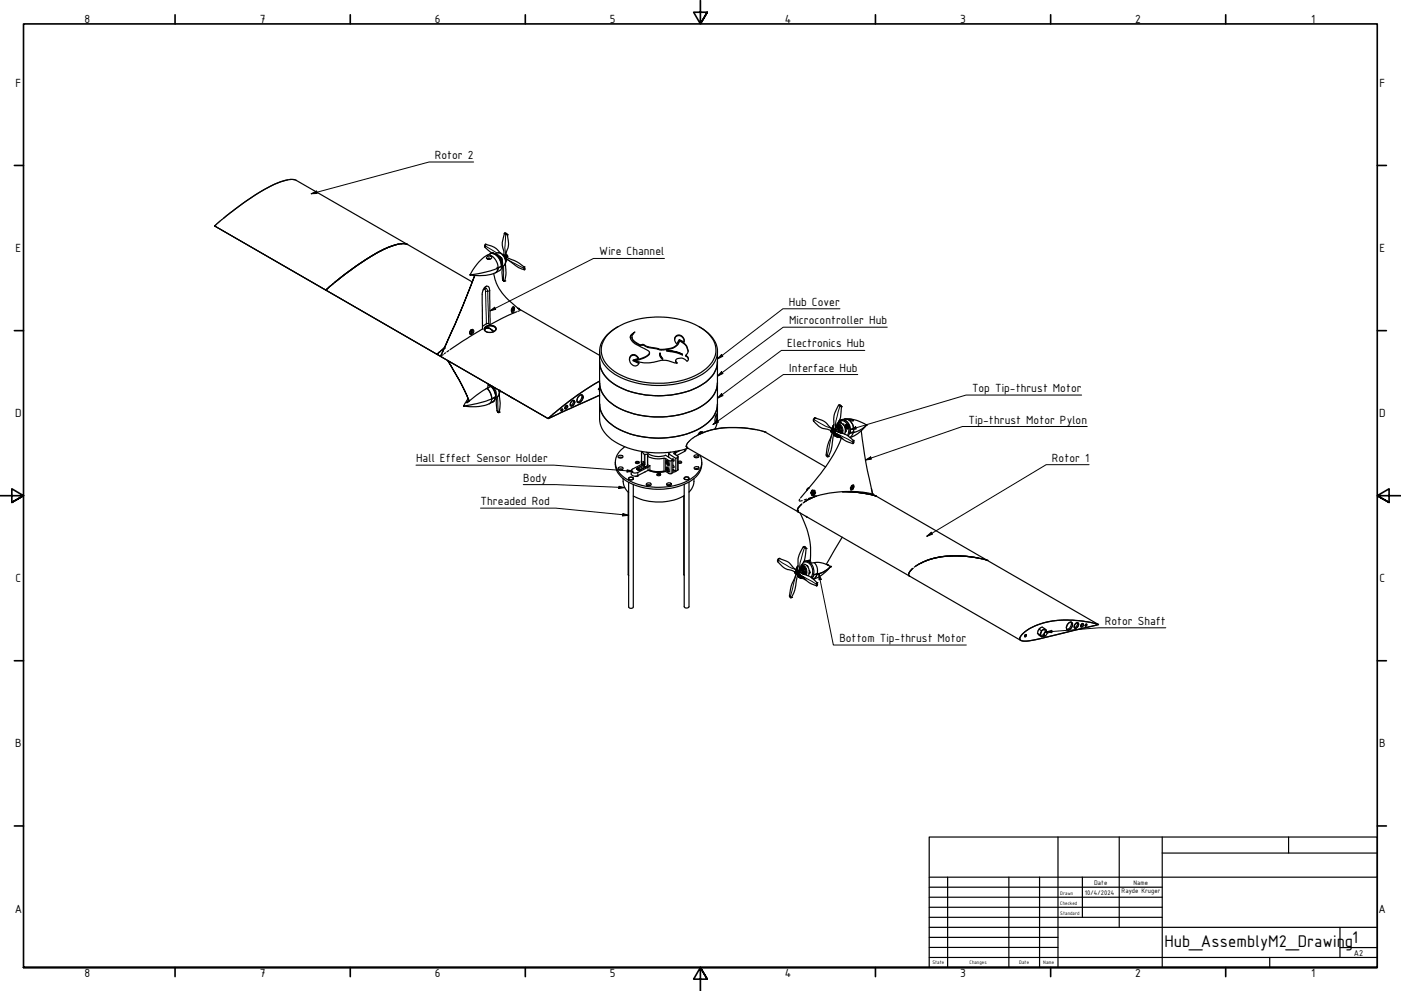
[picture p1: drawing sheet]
<svg xmlns="http://www.w3.org/2000/svg" width="594mm" height="420mm" viewBox="0 0 594 420" stroke-linecap="round" stroke-linejoin="round" font-family="sans-serif">
<!-- layer: Visible (ISO) -->
<g fill="none" stroke="#000" stroke-width=".51">
<path d="M122.1 76.2l-2.3 .6a73.9 73.9 0 0 0-22 13.3l-3.1 2.5M123.5 76.1h-.7M124.1 76.1l1.4 .3 74.8 43.1M125.1 76.2a20.3 20.3 0 0 0-11.8 3.5 131.2 131.2 0 0 0-22.3 16.1l47.2 27.2M169.2 103.5l-2.3 .6a85.5 85.5 0 0 0-24.3 15.1l-.7 .6M170.6 103.3l-.6 .1M171.2 103.3l1.6 .4M172.2 103.4a23 23 0 0 0-12.8 4.1 127.9 127.9 0 0 0-21.2 15.5M199.5 116.6h.1M201.3 116.8l-6.7 17-7.8 17.3 6.2-13.9zM205.9 103.6l-.2 1.3M205.9 103.6a8.1 8.1 0 0 1 5.9 3.3l.4 .3"/>
<path d="M205.9 103.6a.77 .77 0 0 0-.2 1.3l2.6 2.3M206.4 109.1a1.1 1.1 0 0 1 1.1-.7 1.1 1.1 0 0 1 1 1 1.19 1.19 0 0 1-1.2 .6 1.19 1.19 0 0 1-1-.8zM206.4 108.3a3.7 3.7 0 0 1 3-.9 5.2 5.2 0 0 1 2.8 7.1l-2 1.1M206.4 108.3a4 4 0 0 1 4.5 3.3l.3 2M206.4 108.3a18.8 18.8 0 0 0-7.1 8.3h.2M206.8 109.7l.3-.2zM207.1 109.5a.4 .4 0 0 1 .5-.1 .4 .4 0 0 1 .2 .5M207.1 110h.2M207.3 109.5l-.2 .5M207.8 107.6a4.1 4.1 0 0 1 4.7 4l.1 1.3M208.3 107.2l-.1 .2M208.5 107.3l.2-.3 .2 .3"/>
<path d="M208.9 107.1l-.1 .2M209 107.3l.3 .1M209.4 115.9a19.3 19.3 0 0 0 7.6 12.5l3.5 3.1-.1 .2M210 107.6l.6-.3a2.62 2.62 0 0 1 3 .9M210.1 115.6a19.2 19.2 0 0 1-10.6 1M210.3 107.8l1.2 .4 .7 .8-.5 .1M210.4 107.9l1 .8 .9 1.5 .6 2.4M210.8 113.3l.4 .3M211.2 113.6l-.2 1.1-.9 .9M211.2 113.6l-.4 1.5-.7 .5M211.2 113.6l-.6 .3M211.2 113.6l-5.3 1.8-6.4 1.2"/>
<path d="M211.5 108.8l.3 .3M211.8 109.2l.5 .3 .4-.2M212 109.6l.3 .6M212.3 109.5l.2 1M212.3 109.3v-.3l-.3 .1 .7 .2M212.3 109.1v.2M212.5 110.7h.1M212.6 112.9l-1.4 .7M212.6 110.7l.1 .5M212.6 112.9h.1M212.7 109.3a.79 .79 0 0 1-.1 1.4M212.7 110.8l-.1 .1"/>
<path d="M212.9 110.3l.2 1.6-.2 .9M213 110.2l-.4 .1M213.1 118.4l.1 .2a.55 .55 0 0 0 .2 .6 .55 .55 0 0 0 .7-.1 .64 .64 0 0 1-.7 0 .64 .64 0 0 1-.3-.7zM213.3 108.1h.2M213.4 108.1h.1M213.5 108.1l.1 .1M213.6 108.2h.1M213.6 108.2v.1M213.6 108.3l.5 .7M213.6 108.1l1 .3M213.6 108.1v-1.8a6.7 6.7 0 0 1-.2-5.2l.5-2.1a.63 .63 0 0 1 .7-.1 .63 .63 0 0 1 .3 .6l-1-.5a.82 .82 0 0 1 1.2 .5 10.1 10.1 0 0 1-.5 7.8v1.1M213.6 108.3l.9 .3 .1-.3"/>
<path d="M213.6 108.1l.4 .2M213.6 108.3v.1M213.6 108.1v.1M213.7 108.4l.4 .4 .1 .9M214.1 109.1l.4 1.6-.1-.4M214.1 109.1h.1M214.3 111.7l.1 1a14.6 14.6 0 0 1-.4 6.4l-.8-.7a11.8 11.8 0 0 1 0-5.5M214.4 110.5l-.2 1.4-1.3 1.2M214.6 109.7l.1 .1M214.6 109.7l-.3 .1M214.6 109l-.2-.1 .2 .8M214.6 109v.5"/>
<path d="M214.7 109v.8M214.7 109.8l3 2.1a10.4 10.4 0 0 0 4.6 2.4M214.7 109l5.6 2.7 2 1.6 .3 .5-.3 .5M214.9 108.2h.1M215 109.1a.53 .53 0 0 0 .2-.6 .53 .53 0 0 0-.6-.3l.4 1M215 108.2l.3 .6M222.2 113.1l.1 1.2M138.2 123l47.1 27.2M199.8 139.9l.2 1.4zM199.8 139.9h.5M199.9 139.9l.6 .4-.5 1M205.7 138.8a3.2 3.2 0 0 1 4.7 .4 2.86 2.86 0 0 1-5 .5z"/>
<path d="M205.8 138.6a3 3 0 0 1 4.6 .8 2.99 2.99 0 0 1-5 .4zM207.8 137.6l-.2-14.5a1.27 1.27 0 0 0-.3-1.4 1.27 1.27 0 0 0-1.4-.2 4.1 4.1 0 0 0-1.4 3.3l.1 14.7-13.8 8.8M207.8 137.6l-1-.5-2.2 1.2M210.3 139.6a2.91 2.91 0 0 0-4.9 0M216.9 131.5l.2 .3M217.2 131.7h.1M217.4 130.3a1.54 1.54 0 0 0 0 2.3l.6-.7 .1-.7M217.6 130.2l-.4 1.7a.96 .96 0 0 1 .5-1.6M217.6 130.2h.3a.94 .94 0 0 1 .3 1 .94 .94 0 0 1-.8 .7M217.6 130.2l-.2 .1M217.7 130.2l-.3 1.7zM219.1 132.2l-5.5 2.4-5.8 3"/>
<path d="M219.6 130.7l.4 .2M219.7 130.8l.3 .1M220 130.9l34.3 19.8M220.1 131.9l-.5 .1M262.1 138.5a13 13 0 0 0-7.8 10.7 13.7 13.7 0 0 0 9 10.9 38.4 38.4 0 0 0 35.7-2.2 10.1 10.1 0 0 0 4.3-12.9 16.2 16.2 0 0 0-6.8-6.5M185.3 150.2l47.1 27.3M185.3 150.2h.1M186.8 151v.1M186.8 151.1h.1M187.3 150.9l-.2 .1M188 150.3l-.5 .3M188.3 147.6l-2.9 2.6"/>
<path d="M188.9 149.6l-.5 .4M189.8 152.8l4.9 8.3 4.2 8.9-4.2-8.9-4.8-8.2M190.3 148.6l-.8 .6M199.1 141l.3 .5M199.5 140.2l.1-.1a.8 .8 0 0 1 1.2-.2 .8 .8 0 0 1-.1 1.2 .89 .89 0 0 1-1.4 .6 .89 .89 0 0 1 .2-1.5zM199.6 140.1v1.4l-.4-.4 .5-1M199.9 141.2l-.1 .1M209.4 140.6l-.9-.9a1.76 1.76 0 0 0-3.1 .2 1.64 1.64 0 0 1 2.9-.1l1 .8M254.3 149v28.6a13.3 13.3 0 0 0 8.8 11 40.3 40.3 0 0 0 28.7 1.4M254.3 153.3a13.3 13.3 0 0 0 8.6 11 39.1 39.1 0 0 0 34-.7 12.5 12.5 0 0 0 7.3-10.3M257.7 141.9a31.6 31.6 0 0 1 23.9-7.4 27.6 27.6 0 0 1 19.6 8 9.2 9.2 0 0 1-1.8 13.8 35.5 35.5 0 0 1-30.2 4.9 19.1 19.1 0 0 1-13.5-9.2 9 9 0 0 1 2-10.1zM267.4 150.9a2 2 0 0 1 3.4 1l-2.3 .8 2.5 1.1a1.85 1.85 0 0 1-1.7 1.4 1.85 1.85 0 0 1-1.8-1.2 2.51 2.51 0 0 1-.1-3.1z"/>
<path d="M267.6 142l1.6-1.2a2.52 2.52 0 0 0-1.2 2.5 2.52 2.52 0 0 0 2 2.1 2.76 2.76 0 0 0 2.9 .7l1.7 .9 2.1 .4a11.3 11.3 0 0 0 10.3-1.1l.7-.9 .4-1.2a5.3 5.3 0 0 1 3.7 5l-1.1 1.5a1.34 1.34 0 0 1 1.2 1 1.34 1.34 0 0 1-.6 1.4 3 3 0 0 0-4.8-.3l.7 1.2-1.2-.2a10.7 10.7 0 0 0-8.8-.2 13.6 13.6 0 0 1-8.2-.8 11.1 11.1 0 0 0 6.4-3 2.09 2.09 0 0 0-1.9-1.9l-4.8-2.6a2.44 2.44 0 0 1-1.1-3.3zM268 142.9a4.2 4.2 0 0 0 4.2 3.4h.3M268.5 152.7v.3l2.4 1.1M268.5 141.5l-1 .8-.2 .8M270.7 151.9a1.91 1.91 0 0 0-2.1-1.3 1.91 1.91 0 0 0-1.6 1.8M271.4 146.2v.3M272.5 146.3l2.1 1M272.5 146v.3M274.6 147.3l4.5 .8M274.6 147v.3M275.4 149.5a2.6 2.6 0 0 1-2.4 2.3l-3.5 1.2M279.1 148.1l2 .3a7.2 7.2 0 0 0 6.9-3.4l.1-.6a5.4 5.4 0 0 1 3.7 4.6"/>
<path d="M279.1 147.8v.3M279.7 150.1l.3 1.3 1 1v-.3M279.8 149.8l1.2 2.3-1-1zM282.8 148.6l3.6 .5 3 1.1a18.2 18.2 0 0 0-6.6-1.6zM282.8 148.6l.2 .3a17 17 0 0 1 6.4 1.6v-.3M286.1 144a2.06 2.06 0 0 1 2.3-1.7 2.06 2.06 0 0 1 1.7 2.3M286.5 142.6a2.25 2.25 0 0 1 2.7-.1 2.25 2.25 0 0 1 .9 2.5l-2.1-1-1 1.8a2.36 2.36 0 0 1-.5-3.2zM286.5 152.9l.5 1.1M288.1 144.2v.2M290.7 150.7l1.2 1.6M304.2 149v29.5l-1.1 3.5M196.6 172.1l.1 .1"/>
<path d="M196.6 172.1h.2M198.5 169l-1.9 3.1M198.8 169.5l-1 1.2 1.1-.7M206.6 164.6a6.6 6.6 0 0 1 1.9 4.6l1.4-.8-.4 1.5-.6 .5M206.6 164.6a7.1 7.1 0 0 1 1.9 4.5M206.6 164.6l-4.7 3.1-3.8 3.1-.3-.1M207 163a5.4 5.4 0 0 1 2.5 7l-.6 .4M207 163.2l1 .7-1.4 .7M207.1 162.8l-.3 1.8M207.5 163l-.2 .2M207.6 163.4a3.8 3.8 0 0 1 2.6 4.9M207.7 163.4a5.7 5.7 0 0 1 2.5 4.8"/>
<path d="M208.5 169.1l-6.3 2-5.4 1M208.5 169.1a2.92 2.92 0 0 1-3.1 2.8 22.4 22.4 0 0 1-8.7 .3M208.8 164.4l.6 .6 .6 1.8M208.9 170.4l-1.4 .8M209 164.6h.1M209.9 168.3l-1.4 .8M210 166.4l-.1 .1M210.7 168.4l-.3 2.6 .4 3.1M210.8 174.1l.4 .8 .5-.2-.5 .2M211.6 165.5l.2 .5M211.7 167l.1 1.1a14.7 14.7 0 0 1-.2 6.6l-.8-.6M211.7 165.8l.1 .2"/>
<path d="M211.8 166h.1M211.8 165.9v.8a2.4 2.4 0 0 1-1.7 1.9M215.8 167.9l2.1 1.2M238.1 173.5l-.2 .3M239.9 172.1l.3-.2a.72 .72 0 0 1 .4 1 .72 .72 0 0 1-1.1 .3zM240.2 171.9l-.2 .9-.5 .3M242.5 170l.6-.2a1.3 1.3 0 0 1 .5 1.5 1.3 1.3 0 0 1-1.5 .8l-.3-.4 .1-.7zM243.1 169.7a1.79 1.79 0 0 1-1.2 2.2M245.7 167.7a.93 .93 0 0 1 1.3-.2 .93 .93 0 0 1 .2 1.3 2.03 2.03 0 0 1-2.2 1.8 2.19 2.19 0 0 1 .7-2.9zM246.6 167.4a2.38 2.38 0 0 1-1.8 3.1M253.7 165.1l.3-.2zM254.3 171.3a11.8 11.8 0 0 0 6 9.5 38.1 38.1 0 0 0 37.8 0 11.4 11.4 0 0 0 6.1-9.5"/>
<path d="M254.3 162.3a13.5 13.5 0 0 0 8.6 11 38.8 38.8 0 0 0 35.2-1.5 11.6 11.6 0 0 0 6.1-9.5M254.3 161.6a134 134 0 0 0-21.9 15.9l21.9-9.9M254.3 163.7v.2M254.3 164.6v.4M254.3 165.6v.3M254.3 165.1v.3M254.3 164.1v.3M303.8 175.6v-.1a4.5 4.5 0 0 1-.5 3.5l-.2-1zM345.1 178.6a8 8 0 0 0 6.2 3.6l1 .4M345.6 177.2l-.5 1.4M345.6 177.2a.9 .9 0 0 0-.5 1.5M345.6 177.2l2 .6a7.7 7.7 0 0 1 4.4 3.4l1.1 .6"/>
<path d="M355 179.7v.1M355 179.8l.2 1M355.1 179.6l.8 .7zM355.4 179.2a3.2 3.2 0 0 1 2.7 4.9M355.4 179.1v.1M355.5 171.9l1.3 .5M355.8 178.5l-.1 .7M355.9 178.4l.3 .5zM356 178.2l-.3 1M356 178.2a3.4 3.4 0 0 1 4.4 3.4l-.2 2.1-.5 1.2M356 178.1l.6 .3-.4 .1M356.2 179.2v-.3l.1 .3"/>
<path d="M356.4 178.4l1.8 .3 1.1 1.3M356.6 178.4v1M356.6 179.3h.1M356.9 177.9a4.4 4.4 0 0 1 3.6 5.7M356.9 177.9l-.3 .1M357.4 179.9h.1M357.5 179.9l.3 .5M358.2 177.7a4.4 4.4 0 0 1 3.6 5.7M358.2 177.7a4.4 4.4 0 0 1 3.6 5.7 10.6 10.6 0 0 0 5.6-3.1M358.2 177.7l-1.3 .2M358.3 177.7a14.5 14.5 0 0 1 9.1 2.5M359.7 177.7h.1a1.83 1.83 0 0 1 2 .8l-1.2-.3z"/>
<path d="M260.9 196a9.9 9.9 0 0 0 7.5 9.3 27.7 27.7 0 0 0 26-2.5 7.9 7.9 0 0 0 3.2-6.8M262.1 193.5a1.22 1.22 0 0 1 2.1 .3 1.22 1.22 0 0 1-2.1-.3zM262.1 198.4a1.04 1.04 0 0 1 1.2-.5 1.04 1.04 0 0 1 .8 1 1.16 1.16 0 0 1-2-.5zM262.3 194h1.6M262.4 199h1.6M264.9 189.4a7.5 7.5 0 0 0 0 13.2 27.8 27.8 0 0 0 28.2 .3 7.5 7.5 0 0 0 3.7-9.9M269.5 196.3l.4-.3 1.1 .3M269.5 195.9a.85 .85 0 0 1 .9-.3 .85 .85 0 0 1 .6 .7 .85 .85 0 0 1-.9 .3 .85 .85 0 0 1-.6-.7zM270 198.9l.8 .5 .5-.2M270.2 198.4l1.1 .9M271.3 199.2h.2M272 191.4l.2 5.4"/>
<path d="M272 195.2l.1 1.7M272 192.3v.3M272.3 191.4a1.47 1.47 0 0 0 2 1.2l.5 .4-.2 .5a11.9 11.9 0 0 0 7.5 .9l1.7 1 1.5-.4M272.7 195.6l-.2 1-4.3 2.3a.88 .88 0 0 0-.4 1 .88 .88 0 0 0 1 .6l1.6-.2 5.2-2.8M273.2 196.6l.2 .2M273.4 196.8v.2M273.4 197l-.2 .6 .6 .3M273.8 197.9h.1M274.3 191.7a7.7 7.7 0 0 0 8 1.3l3 2v5.4l-1.2 .5-1.8-1M274.4 197.5h.1M274.6 193.5l-.2 4.1-3 1.6M274.8 199.4l.5-.1a18.6 18.6 0 0 0 7 .6"/>
<path d="M274.8 199.4l-4.4 2.3a2.1 2.1 0 0 1-2.7-.7v-1.4M274.8 199.4a11.8 11.8 0 0 0 7.5 .5M282.4 199.1v-1l.6-.1 .7 1v.9h-.7M282.4 199.1l.4-.2 .6 .8-.4 .2zM282.8 195.4v.7l-.4 .2v-.9h.6l.7 .9v.9h-.7M282.8 196.1l.6 .9-.4 .2-.6-.9M282.8 198.1v.8M283.2 195.6a.64 .64 0 0 0 .5 1M283.2 198.3a.64 .64 0 0 0 .5 1M283.4 199.7h.3M283.4 197h.3M283.5 192.4l3.1 2v5.4l-1.3-.8"/>
<path d="M283.5 192.4v1.4M284.3 191.7l-.8 .7M285.1 194.9v-.2a.46 .46 0 0 1 .7 .2 .46 .46 0 0 1-.3 .6l-.2-.2M285.3 197.2l.6 .9-.3 .2-.3-.3M285.3 199.6l1.1 .3M285.6 199.2h-.3M286.2 191.4l-.4 .9 1.7 1.2-.9 .9M286.5 199.7l-1.2 .4M286.5 191.4l-.1 1.4M287.5 193.7v5.5l-.9 .6M287.5 196.1l1.1-.2 .4 .3M287.5 195.7a.75 .75 0 0 1 1-.3 .75 .75 0 0 1 .4 .9h-1.4"/>
<path d="M288.4 191l-2 1M290.8 190.4l-.5 1-3.3 1.7M294.3 193.3a1.03 1.03 0 0 1 1.2-.6 1.03 1.03 0 0 1 .7 1.1 1.23 1.23 0 0 1-1.9-.5zM294.3 198.3a1.22 1.22 0 0 1 2.1 .3 1.22 1.22 0 0 1-2.1-.3zM294.5 193.8h1.6M294.6 198.9h1.6M296.2 184.3a36.4 36.4 0 0 1 22.5-2.5l5.7 1.3 25.7 14.9M297 183.1l.2 .2M297.6 183.1a1.52 1.52 0 0 0-1.6 1.3M297.7 183.6l-.5 .2M298.1 183.3h-.9l-.7 .9M298.2 183.4l-.6-.1-.8 .7"/>
<path d="M320.7 182.2a37.9 37.9 0 0 0-25.3 2.6l-2.3 1.4a3.5 3.5 0 0 0-2 3.4l141.7 81.9M350.3 192.8l1 .7M352.4 182.4a.47 .47 0 0 1 .6 .3 .47 .47 0 0 1-.4 .6l-.2-.8 .5 .2-.3 .5zM352.8 182.3a.53 .53 0 0 1 .7 .4 .53 .53 0 0 1-.5 .6M352.9 181.3l.4 .3-.3-.3-.1 .4zM352.9 183.5l-2 5.5-.6 4.1a.52 .52 0 0 0 .3 .6 .52 .52 0 0 0 .7-.2M353 181.2l.2 .5M353.1 181.8h.1M353 182.2l-.4 .1a.73 .73 0 0 1 1.2 .2 .73 .73 0 0 1-.8 1l-.3-.2 .5-.1M353 182.2h.1M353 181.8h.2M353.1 181.2l.2 .2"/>
<path d="M353.1 182.2l.5 .6-.3 .5M353.1 181.1v.1M353.1 181l-.2 .3M353.2 181.8l.9 .4 .1-.2M353.2 183.6l.4 .1M353.2 183.3h.1M353.3 181.6l.9 .4M353.3 181.6l.3-1.9a10.1 10.1 0 0 1 2.2-8l1 .5-.2 2.8a9.3 9.3 0 0 1-2.1 5.8l-.3 1.2M353.3 181.6l.3 .2M353.3 181.6l-.1 .2M353.3 183.6h.3M353.5 180.5l-.1 .5"/>
<path d="M353.5 184.2l.2 .2M353.5 184.1l.2 .3M353.6 180.1l-.6 1zM353.6 180.1l-.3 .5M353.6 183.7l-.7 3.9a13.4 13.4 0 0 1-1.6 5.9M353.6 183.6v.1M353.7 184.4a2.73 2.73 0 0 0 2.8 .9M353.8 183.9l-.1 .5M353.8 183.9l-.1 .3M353.9 183.7l-.1 .2M353.9 183.5l-.3 .1M353.9 183.4l.2 .1"/>
<path d="M354 183.5l-.1 .2M354 183.5l-.2 .6M354 184a.85 .85 0 0 0 .2 .9 .85 .85 0 0 0 .9 .2l-.8-.5 .2-.5M354 183.4l-.1 .1M354.1 183.5l1.4 .9a11.3 11.3 0 0 0 6.2 3.7l.4-.7-.3-.7M354.1 183.7l-.2 .3v-.3M354.2 183.7l-.3 .3a.91 .91 0 0 0 1.2 1.1l-.1-.1M354.2 183.7l.3 .1M354.2 182.6l-.1 .9M354.2 182.6l1.9 .8a9.6 9.6 0 0 1 5.7 3.3M354.2 182l.3 .7M354.2 182.6l-.2-.1-.1 .9"/>
<path d="M354.2 182.6l-.1 .5M354.3 183.6l-.2 .1M354.3 182l.5 .3v.6M354.4 183.7l.1 .1M354.5 183.8l.1 .5v-.5M354.5 180.8l.1 .5h.3M354.5 181l-.2 .3 .2-.3M354.5 183.8l.1 .6M354.5 180.7l.4 .6M354.6 184.3l.4 .7M354.6 183.9v.4M354.7 184.3l.4 .7"/>
<path d="M354.9 181.3l.2-.3-.1 .6 .2 .2 .4-.2-.2 .4M355 185h.1M355.1 185h.6M355.1 181l-.2 .3M355.2 181.1l-.2 .4 .3 .3 .9-.7M355.3 184.3l.4 .5M355.4 182l.3 .6M355.5 184.4l.6 .5-.4-.1M355.5 184.7l-.3-.4 .3 .5M355.5 182l.4 .6M355.5 184.8l.2 .3M355.5 184.8h.1"/>
<path d="M355.6 184.8l.1 .3-.6-.1M355.7 182.6l-.4 .2 .1 .4M355.7 182.7l-.2 .4 1 .4M355.7 182.7h.2M355.7 184.8h.1M355.7 180.4l-.6 .6M355.8 180.5l-.6 .6M355.8 180.5h.6l-.2 .5M355.8 180.6l-.6 .5M355.8 180.6a.32 .32 0 0 1 .5-.1 .32 .32 0 0 1 0 .5h-.1M355.8 180.4h-.1M355.9 182.6l.7 .2"/>
<path d="M355.9 182.7l.7 .2a.37 .37 0 0 1 .5 .4 .37 .37 0 0 1-.5 .3M355.9 182.7l1.1 .4-.4 .4M355.9 182.5l.7 .2M355.9 185.3l1.4 .7M356 182.8l.9 .6M356.1 185.3l.9 .4M356.2 181.1l-.6 .4M356.2 181v.1M356.3 181.1l-.8 .9M356.3 181.1h.1a1 1 0 0 1 .3 1.7M356.3 181.2l-.6 .5M356.3 181.2h.4"/>
<path d="M356.3 180.4l-.6 1M356.5 183.5h.1M356.6 182.7h.1M356.7 181.1l-.6 1.1 .9 .4M356.7 185.8a70.9 70.9 0 0 1-12.3 19.5l-4.9 5.8M356.7 181.2l.4 1.3-.4 .2M358.3 180.5l.3-.2-.2 .7zM358.4 181l.2 .6M358.4 181l.2 .5M358.4 183.2h.1M358.5 181.9a.78 .78 0 0 1 0 1.3M358.6 181.5v.1"/>
<path d="M358.8 180l-.2 .3 .4-.2M358.8 180l1.1 .3-.4 .1M358.8 180l.2 .1M358.9 181.7l.4-.1-.1 .2M358.9 181.7l.3 .1M358.9 181.5v.1M359 180.1l-.1 1.4-.3 .1M359 180.1l-.4 1.4M359.2 180.1l.1 .2M359.3 180.3l.2 .5M359.3 180.3l-.4 1.4M359.3 180.3l.2 .1"/>
<path d="M359.3 180.3h.1M359.5 180.4v.4M359.5 180.8l.2 .5-.4 .3zM359.9 181.4v1.8l-.6 1.4M359.9 180.3l.1 .9-.8 .6M360 181.2l-.3 .1M361.3 183.1l.5 .3M361.8 183.4l-1.3 .2M361.8 183.4l-.7 1.4-.7 .7M361.8 186.7l-.2 1.4M361.8 183.4h.1M362.5 183.2l-.7 .2"/>
<path d="M365.2 182.6a207.9 207.9 0 0 0 4.8 26.9M367.4 180.3a16.5 16.5 0 0 1-6.9 5.2M367.4 180.2v.1M264.2 202.9l.2 2.1 .5 1.6 1.7 2.2M266.4 208.6l.2 35.5M266.5 202.7a1.22 1.22 0 0 1 2.1 .4 1.22 1.22 0 0 1-2.1-.4zM266.6 202.7a.93 .93 0 0 1 1.1-.5 .93 .93 0 0 1 .7 1 1.07 1.07 0 0 1-1.8-.5zM266.6 204.5v52.8a1.12 1.12 0 0 0 1.9 0v-51.8M266.6 202.9v.2M268.5 202.9v.2M270.7 201.6l-.4 .4-.9-.1M273.6 200.1h-.2"/>
<path d="M274.2 205a1.1 1.1 0 0 1 1.1-.3 1.1 1.1 0 0 1 .8 .8 1.17 1.17 0 0 1-2-.3zM274.3 205.8l.7-.3 .8 .3M278.6 201.4l.7-.3 .8 .3M278.6 201a.85 .85 0 0 1 .9-.3 .85 .85 0 0 1 .6 .7 .85 .85 0 0 1-.9 .3 .85 .85 0 0 1-.6-.7zM282.8 205a1.15 1.15 0 0 1 1.9 .5 1.22 1.22 0 0 1-2.1-.4zM282.9 205.7h1.6M289.9 210.3l.2 33.6M290.1 210.2a23.7 23.7 0 0 1-21.6 .1M290.1 202.8v.2M290.2 202.6a.96 .96 0 0 1 1.1-.4 .96 .96 0 0 1 .7 .9 1.04 1.04 0 0 1-1.8-.5zM290.3 202.4a1.01 1.01 0 0 1 1.1-.3 1.01 1.01 0 0 1 .6 1 1.1 1.1 0 0 1-1.1 .4 1.1 1.1 0 0 1-.8-.9zM292.2 204.4v52.8a1.17 1.17 0 0 1-2.1 0v-51.9"/>
<path d="M292.2 202.8v.2M294.3 202.9l-.3 2.8-.7 1.5-1.1 1.4M339.1 211.6l-.2 .7M339.3 217.5a33.9 33.9 0 0 1 4.2 20.9M340 213.7l-1.7 2.1-.2 .8 .5 .5M340.2 212.3l-1.1 .1M341.8 218.9l.3 .3M341.9 219l.4 .2M342 211.6l-.9 .3M342.6 207.1l-.5 .8M342.8 206.9h.2M342.9 207.1h-.1"/>
<path d="M342.9 207.1l-.6 .1-.3 .9M342.9 207h.1M343.9 208.8l.3 .2M344.4 208l-.2 .1M344.4 207.9l.4 .2M344.6 207.9l-.5 .4M344.7 209l.3-.4a.4 .4 0 0 1 .2 .6 .4 .4 0 0 1-.6 .1zM344.8 208.1h.6l.1 .9-.6 .8h-.7v-.8zM344.9 209.8l.3 .2M344.9 208.8l.4 .1-.5 .5zM345.1 207.9l.3 .2M345.2 208.6a.47 .47 0 0 0-.7 .2 .47 .47 0 0 0 .2 .7"/>
<path d="M345.5 208.8l.3 .2M345.8 209l-.4-1.1h-1.1a1.4 1.4 0 0 0 0 2.1h.9M345.8 209l-.6 1M346.1 210.4l-2.8 1.1-2.7 1.8M346.1 210.4l-2.8 1.2 .8-.4M346.1 210.4l-.8 .2M360.7 206.7l-.1 .3M361 206.1l.6-.4 .5 .5-.3 .9-.8 .5-.3-.3M361.3 207.4l.3 .2M361.8 206.4a.51 .51 0 0 0-.8 .1 .51 .51 0 0 0 .3 .7M362 206.1l-.1-.5a1.37 1.37 0 0 0-1.3 1.3l.2 .9 .8-.2 .4-1.3M362 206.4l.1 .1"/>
<path d="M367.5 208.9a51.7 51.7 0 0 0-24.7 2.5M367.8 209.4l-6.3-.8-4.2-.2a46.6 46.6 0 0 1 14.1 1.9M367.8 209l.6 .1M368.7 209.1l1.3 .4M369.5 207.1l.5 2.4M370 209.5l1.5 .9M371.4 210.3l.1 .1M371.5 210.4l47.2 27.2M329.8 238.2a8.4 8.4 0 0 0 6.3 3.8l.9 .5M330.4 236.8l-.6 1.4M330.4 236.8h-.1a.94 .94 0 0 0-.5 1.4M330.4 236.8l2.1 .7a8.4 8.4 0 0 1 4.3 3.5l1 .7"/>
<path d="M339.8 239.8l.2 1M339.9 239.6l.8 .5-.1 .3 .1-.4zM340.2 239.1a3.2 3.2 0 0 1 2.5 5M340.6 231.9l1.2 .7M340.7 238.4a3.6 3.6 0 0 1 3.7 5.3l-.5 1.1M340.9 238a3.8 3.8 0 0 1 4.2 4.7l-.2 1.3-.7 1M342.2 239.8l.4 .6M343 237.6h.5l-2.1 .3M343.5 237.7l-1 .1 1.5 .9 1.3-.2M345.3 238.5a5 5 0 0 1 1.2 4.8M345.3 238.5l3 .1 3 1.1-.8-.5M351.2 239.6l1 .6"/>
<path d="M357.1 227.8l-6.7 11.4M415 236.6a37.7 37.7 0 0 0-25.4 2.6l-1.9 1.3M415.6 236.8l3.1 .8M415.6 236.8a38.6 38.6 0 0 0-25.1 2l.7-.4M415.6 236.8a42.8 42.8 0 0 0-23.1 1M418.7 237.6l47.1 27.2M334.8 252.6l.9 .7M337.5 242.2a.57 .57 0 0 1 .7 .3 .57 .57 0 0 1-.3 .7h-.2M337.6 243.4l-2.2 5.4-.6 4a.51 .51 0 0 0 .2 .6 .51 .51 0 0 0 .7-.1M337.7 241.2l.3 .3-.2-.2M337.7 241.2l-.1 .4zM337.7 242.1a.58 .58 0 0 1 .6 .5 .58 .58 0 0 1-.4 .6"/>
<path d="M337.8 241.1l.2 .2M337.8 241.7h.1M337.8 242.2h-.5a.7 .7 0 0 1 1-.3 .7 .7 0 0 1 .2 1.1l-.4 .4-.7-.2h.5M337.8 241.8l1 .4 .1-.3M337.8 241v.1M337.8 240.8l-.1 .4M337.9 241.4v.2M337.9 243.5l.3 .2M337.9 240.5l.5-.6-.6 1.1M337.9 241.5l1 .4M337.9 241.5l.4-1.2a10.5 10.5 0 0 1 2.8-8.6l.7 .6-.2 2.8a10.1 10.1 0 0 1-2.3 5.7l-.4 1.1M337.9 241.5l.5 .3"/>
<path d="M337.9 241.5l-.1 .2M338.1 244.1l.2 .2zM338.2 243.7h.1M338.3 243.6l-.1 .1M338.3 243.7l-.8 3.8a13.1 13.1 0 0 1-1.8 5.8M338.3 240.3l-.2 .6M338.3 244.3a2.65 2.65 0 0 0 2.8 .9M338.3 243.4l-.3 .1M338.3 243.4v.3M338.4 240l-.6 .9 .3 .4M338.5 243.8l-.1 .3M338.6 243.9l-.1 .2a1.03 1.03 0 0 0 1.2 1l-.4-.9"/>
<path d="M338.6 243.4v.2M338.6 243.6l-.3 .7M338.6 243.4l-.2 .5M338.6 243.9a.89 .89 0 0 0 .2 .9 .89 .89 0 0 0 .9 .3M338.6 243.4h-.3M338.8 243.4l1.4 1.1a12.4 12.4 0 0 0 5.9 3.8M338.9 243.5l-.3 .4v-.3M338.9 243.6l-.3 .3M338.9 241.9l.3 .8M338.9 242.5l-.2-.1 .1 1M338.9 242.5l-.1 .6M339 241.9l.5 .1v.9"/>
<path d="M339 242.5l-.2 .9M339 242.5l1.8 .9a9.8 9.8 0 0 1 5.6 3.6M339 243.6h-.1M339.1 241.2l.1-.2-.1 .3M339.1 243.7l.1 .5M339.1 243.7l.1 .1M339.2 243.8l.1 .4-.1-.4M339.2 243.9l-.3 .6 .8 .5M339.2 240.8l.3 .5 .4-.3-.1 .7h.4M339.2 244.2l.6 .6M339.2 244.1l.1 .2M339.3 243.8v.4"/>
<path d="M339.4 244.2l.3 .6M339.8 244.8l.5 .1M340 244.3l.7 .6M340.1 244.6l-.2-.3 .3 .5M340.2 241.7l-.1 .6 .5 .2-.6 .2 .2 .5M340.2 244.8l.2 .2M340.2 244.7v.1M340.2 244.8l.1 .3-.6-.2M340.2 244.5l.4 .3M340.4 241.7l-.2 .7 1.1 .4M340.5 240.5l-.8 .7-.4-.6M340.5 240.4l-.6 .5"/>
<path d="M340.6 240.5l-.8 .9 .4 .3M340.6 240.5a.37 .37 0 0 1 .5 0 .37 .37 0 0 1-.1 .5M340.6 242.7l1.1 .5a1 1 0 0 1-1.5 0M340.6 240.6l-.6 .4M340.6 240.6v-.1a.32 .32 0 0 1 .5 0 .32 .32 0 0 1-.2 .5M340.6 242.5l.8 .2M340.6 240.4l-.1 .1M340.6 240.5h.1M340.6 245.3l1.2 .6M340.7 242.8l.9 .6M340.8 245.3l.6 .3M340.9 241.1l-.7 .6"/>
<path d="M340.9 241l-.6 .5M341 241.2l-.6 .5M341 241l-.1 .1M341.1 241.1a.97 .97 0 0 1 .6 .7 .97 .97 0 0 1-.3 1M341.1 241.2l-.7 .5M341.1 241.2h.4M341.1 240.5l-.6 .9M341.1 241.1l-.1 .1M341.1 241.2h.1M341.3 242.9l-1.1-.3v.6M341.3 242.8h.1M341.3 242.9h.1"/>
<path d="M341.4 242.9l.3 .5-1 .1M341.4 241.2l-.6 .8 1 .6M341.5 241.2l.3 1.4-.4 .1M343.2 241.9l.3 .8M343.5 242.8l-.4 .4M343.5 242.7v.1M346.4 247l-.3 1.3M346.4 247l.2 .8-.5 .5M346.4 247l.2 .9-.3 .5M346.5 243.4l-1.4 .3M346.5 243.4l-.8 1.6-.8 .5M346.5 243.3l-1.3 .3-.8 1.6"/>
<path d="M352.1 240.3a10.2 10.2 0 0 1-5.6 3M352.1 240.3l-.5 .5a9.4 9.4 0 0 1-5.1 2.6M352.2 240.2l-.1 .1M352.2 240.2l-.1 .1a15.3 15.3 0 0 1-7.2 5.3M385.6 244.2l.1 .1M387.2 241l-1.3 1.2a1.17 1.17 0 0 0-.3 2M433.3 269a27.2 27.2 0 0 1 20.4-6.1 46.6 46.6 0 0 1 12.1 1.9l-25.9 6.3a13.7 13.7 0 0 1-6.8 .5 1.17 1.17 0 0 1-.8-1 1.17 1.17 0 0 1 .7-1.1zM433.8 268.6a29.8 29.8 0 0 1 22.3-5.5l5.4 .6 4.3 1.1-6.2 1.5a211.9 211.9 0 0 1-25 5.5 1.53 1.53 0 0 1-2.2-1.3zM434.7 269.2l-.2 .4M434.8 269.2l.1-.2a.45 .45 0 0 1 .2 .7 .45 .45 0 0 1-.6 .1zM439.9 268.5l1 .6M440.6 266.7l1 .7"/>
<path d="M441.9 269.2l.9 .5M442.6 269.5l-.1 .1M442.9 266.5l-1-.6a2.55 2.55 0 0 0-1.8 2.8l1.6 1.3M442.9 267.4l.9 .5M443 268.3l.5-.4a.83 .83 0 0 1 .3 1.1 .83 .83 0 0 1-1.1 .4zM443.3 269.5v.1M443.4 266.9a1.79 1.79 0 0 0-1.8 .8 1.79 1.79 0 0 0 0 2l.9-.1M443.4 266.9l.2 .9zM443.4 266.9l-.5-.4-.6 .5a1.02 1.02 0 0 0-.9 1.3l-.5 .8 .8 .9 .8-.4M444 268.4l-.1-.3a.91 .91 0 0 0-1.1 .4 .91 .91 0 0 0 .2 1.2l.3-.1M452.9 264.4a.99 .99 0 0 1 1.4-.6 .99 .99 0 0 1 .4 1.4 1.96 1.96 0 0 1-2.2 1.8l-.3-1.3zM454.2 263.8a2.35 2.35 0 0 1-1.8 3"/>
<path d="M456.4 264.1l.4-.1a1.29 1.29 0 0 1 .4 1.5 1.29 1.29 0 0 1-1.3 .9 1.49 1.49 0 0 1 .5-2.3zM456.8 263.9a1.79 1.79 0 0 1-1.3 2.2M458.6 264.6l.4-.3a.8 .8 0 0 1 .3 1.1 .8 .8 0 0 1-1 .3zM458.9 264.4l-.6 1.1M460.4 264.8l-.2 .2M460.4 264.7l.2-.1a.4 .4 0 0 1 .2 .6 .4 .4 0 0 1-.6 .1z"/>
<circle cx="238.3" cy="173.9" r=".4"/>
<circle cx="361.6" cy="206.8" r=".43"/>
<circle cx="361.6" cy="206.8" r=".33"/>
<circle cx="337.3" cy="242.8" r=".39"/>
<circle cx="337.3" cy="242.8" r=".44"/>
</g>
<!-- layer: Visible Narrow (ISO) -->
<g fill="none" stroke="#000" stroke-width=".42">
<path d="M91 95.8l141.4 81.7M213.9 98.8l.9 .2 .3 .5M214.4 99.4l-.1 2.2a15.1 15.1 0 0 0 .1 6.3v.5M199.4 116.4l.1 .2M205.8 104.3l5 2.9M205.8 103.5l.1 .1M211.2 107.2a3.7 3.7 0 0 1 2.7 5.2M213.5 108.1l.1 .1M213.6 112.7l-.1 6.1M213.6 108.3v.1M214.1 119.1l-.2 .1M214.1 109v.1"/>
<path d="M214.4 110.5h.1M214.4 108.9l.2 .1M214.6 108.4v.2M214.7 109.8l7.5 4M222.2 113.1l.3 1.2M205.4 122l.2 .6-.7 .4M205.5 121.8l.7 .4M205.8 122.4l.4-.2 .6 1.4h-.9zM205.9 123.6l.3 13.7M207.6 123.1l-.8 .5 .4 13.7M196.7 172.1h.1M196.8 172.1l-.1 .1"/>
<path d="M211 168.1l.2 6.4M211.4 165.3l.2 1.6-.4 1M211.7 174.7l-.1 .2M211.8 166h.1M345.2 177.9a24.9 24.9 0 0 0 7.3 3.7l.4 .2M345.4 177.2h.2M355 179.8v.1M355.2 179.4a3.4 3.4 0 0 1 2.1 4.3M355.8 171.7l.8 .2 .2 .5M356.2 172.2a34.8 34.8 0 0 0-2.1 9.8M270 198.9h.1M270 198.9l.5 .4"/>
<path d="M270.5 199.3h.1M272.4 196.7l.4 .3M272.8 197l.1 .2M272.8 197l-2.9 1.5 .1 .4M272.9 197.2l-2.9 1.7M273.2 192.7v3.5l-.5-.6v.8M273.2 197.6l-2.5 1.3v.4M273.3 196.8l-.4 .4M273.4 196.8l.1-.5-.3-.1-.4 .8M273.5 192.7v3.6M273.8 197.9l-2.5 1.4M274 197.8l-2.7 1.6-.8-.1"/>
<path d="M274.6 197v.1M274.6 192.8v4.4M274.6 197.1l-.5 .8 .5 .3M274.6 197.1l1 .4v1.9M274.6 192.8v.6M274.6 193.5v3.6M274.8 198v1.4M281.6 194.3v5.4M282.3 194.4v5.5a11.3 11.3 0 0 1-7.4-.5M283.7 195.3v.9M283.7 197.2v1.7M283.7 199.9v.9"/>
<path d="M284.6 195.4v5.4M285.8 192.1v.3M286.7 191.4l-.3 .1M287.3 194v5.4M290.3 190.5v.9M351.3 193.5l-.3 .2M352.9 183.5l-2.1 9.6M353.1 181.1l-.1 .1M353.1 181.8h.1M353.4 181.1l-.4 .1M353.4 180.8h-.3M353.6 183.6v.1"/>
<path d="M353.8 183.7l-.2 .1M353.9 183.7h.1M354 182.5l.2 .1M354.1 183.5l7.5 3.9M354.1 184.8h.1M354.1 183.7h.3M354.2 182l-.1 .2M354.3 184.4h-.5M354.3 184.7l-.2 .1M354.4 181h.1M354.6 184h.1M354.8 183.9l-.2 .1"/>
<path d="M355 181.1h-.5M355.1 185.1l-.1 .1M355.1 184.9l-.1 .1M355.4 182h.1M355.5 181.7v.1M355.5 184.8l-.4 .2M355.5 183.2h.1M355.7 182.6v.1M355.7 184.7v.1M355.7 180.4h.1M355.8 181.1l-.8 .1M355.9 184.7l-.2 .1"/>
<path d="M355.9 180v.1M356.1 181.9l-.6 .1M356.2 181h.1M356.2 181.1l.6 .1M356.2 183.1l-.6 .1M356.2 182.3l-.7 .1M356.3 185.1l-1.2 .2M356.3 180.5l-.5 .1M356.6 182.9h.1M356.6 182.7v.1M356.7 182.7v.1M356.9 183.4l-.4 .2"/>
<path d="M356.9 182.7h-.2M358.5 182h.1M358.8 182.7l-.3 .1 .3-.1M361.8 186.7l.3 .6-.3 .8M367.3 180.1l.1 .2M367.3 180.3h.1M270.4 200.3v1.4M270.6 201.6v.1M274.6 205.6l1.2 .2M284.2 205.6l-1.2 .2M330.1 237.5a25.8 25.8 0 0 0 7.1 4l.5 .2M330.3 236.8h.1"/>
<path d="M340.1 239.4a3.4 3.4 0 0 1 1.8 4.5M340.8 231.8l.8 .1 .2 .7M341.1 232.3a38.3 38.3 0 0 0-2.3 9.6M342.2 239.8h.1M342.2 239.9h.1M335.7 253.3l-.3 .2M337.6 243.4l-2.4 9.5M337.8 241.7h.1M337.9 240.6h.2M338.1 241l-.3 .1M338.3 243.4l-.1 .3M338.5 243.6l-.2 .1"/>
<path d="M338.6 243.6h.1M338.7 242.4l.2 .1M338.8 243.4l7.4 4.3M338.8 243.6h.1M338.9 244.3h-.5M338.9 241.9l-.1 .3M339 243.6h-.1M339 244.6h-.3M339.4 243.9h-.1M339.6 241.2h.1M339.7 245.1v.1M339.7 244.8v.1"/>
<path d="M339.8 241l-.5 .1M339.8 244.8l-.1 .1M340.2 244.8h-.4M340.3 244.7l.1 .1M340.4 242.5v.1M340.5 240.4l.1 .2M340.5 240.4h.1M340.6 241.1l-.8 .1M340.6 240.5h.5M340.9 241.9l-.8 .1M340.9 245.1l-1.1 .1M340.9 241l.2 .2"/>
<path d="M340.9 242.2l-.7 .2M340.9 243.1l-.7 .1M340.9 241v.1M341 241.2h.1M341.1 241.2h.3M341.3 242.9h.1M341.4 242.7l-.1 .1M341.6 243.4l-.4 .1M341.7 242.7h-.3M341.8 242.5h.1M343.2 242h.1M343.2 242.7h.3"/>
<path d="M346.4 247l.2 .9-.3 .5M352.1 240.1v.2"/>
</g>
<!-- layer: Visible (ISO) -->
<g fill="#000">
<circle cx="91" cy="95.8" r=".25"/>
<circle cx="215.1" cy="99.5" r=".25"/>
<circle cx="199.4" cy="116.4" r=".25"/>
<circle cx="205.9" cy="103.6" r=".25"/>
<circle cx="207.3" cy="109.8" r=".25"/>
<circle cx="211.2" cy="113.6" r=".25"/>
<circle cx="211.7" cy="109.1" r=".25"/>
<circle cx="213.5" cy="108.1" r=".25"/>
<circle cx="213.6" cy="108.3" r=".25"/>
<circle cx="214.1" cy="109" r=".25"/>
<circle cx="214.1" cy="108.9" r=".25"/>
<circle cx="214.1" cy="119.1" r=".25"/>
<circle cx="214.4" cy="110.5" r=".25"/>
<circle cx="222.2" cy="113.1" r=".25"/>
<circle cx="138.2" cy="123" r=".25"/>
<circle cx="217.4" cy="130.3" r=".25"/>
<circle cx="219.7" cy="130.8" r=".25"/>
<circle cx="185.3" cy="150.2" r=".25"/>
<circle cx="188.3" cy="147.6" r=".25"/>
<circle cx="196.6" cy="172.1" r=".25"/>
<circle cx="196.7" cy="172.1" r=".25"/>
<circle cx="206.6" cy="164.6" r=".25"/>
<circle cx="211.6" cy="165.5" r=".25"/>
<circle cx="211.7" cy="174.7" r=".25"/>
<circle cx="211.8" cy="166" r=".25"/>
<circle cx="345.6" cy="177.2" r=".25"/>
<circle cx="356.8" cy="172.4" r=".25"/>
<circle cx="270.3" cy="198.6" r=".25"/>
<circle cx="272.2" cy="196.8" r=".25"/>
<circle cx="291" cy="189.2" r=".25"/>
<circle cx="324.4" cy="183.1" r=".25"/>
<circle cx="351.3" cy="193.5" r=".25"/>
<circle cx="353" cy="181.3" r=".25"/>
<circle cx="353" cy="181.2" r=".25"/>
<circle cx="353.1" cy="181.8" r=".25"/>
<circle cx="353.2" cy="181.4" r=".25"/>
<circle cx="353.6" cy="183.7" r=".25"/>
<circle cx="353.7" cy="184.2" r=".25"/>
<circle cx="353.7" cy="184.4" r=".25"/>
<circle cx="353.8" cy="184.4" r=".25"/>
<circle cx="353.8" cy="184.2" r=".25"/>
<circle cx="354" cy="182.5" r=".25"/>
<circle cx="354.1" cy="182.2" r=".25"/>
<circle cx="354.2" cy="182" r=".25"/>
<circle cx="354.6" cy="184.3" r=".25"/>
<circle cx="355.3" cy="181" r=".25"/>
<circle cx="355.3" cy="185.1" r=".25"/>
<circle cx="355.5" cy="184.6" r=".25"/>
<circle cx="355.6" cy="181.7" r=".25"/>
<circle cx="355.7" cy="185" r=".25"/>
<circle cx="355.7" cy="185.1" r=".25"/>
<circle cx="355.8" cy="181.5" r=".25"/>
<circle cx="355.8" cy="180.5" r=".25"/>
<circle cx="356" cy="185" r=".25"/>
<circle cx="356.1" cy="182.7" r=".25"/>
<circle cx="356.3" cy="181.2" r=".25"/>
<circle cx="356.6" cy="182.9" r=".25"/>
<circle cx="359" cy="180.1" r=".25"/>
<circle cx="361.8" cy="183.4" r=".25"/>
<circle cx="361.8" cy="186.7" r=".25"/>
<circle cx="367.3" cy="180.3" r=".25"/>
<circle cx="338.1" cy="216.5" r=".25"/>
<circle cx="343.8" cy="209" r=".25"/>
<circle cx="344.2" cy="209.8" r=".25"/>
<circle cx="344.5" cy="207.9" r=".25"/>
<circle cx="345.1" cy="207.9" r=".25"/>
<circle cx="361.6" cy="205.7" r=".25"/>
<circle cx="370" cy="209.5" r=".25"/>
<circle cx="330.4" cy="236.8" r=".25"/>
<circle cx="339.8" cy="239.8" r=".25"/>
<circle cx="341.8" cy="232.6" r=".25"/>
<circle cx="343.5" cy="238.3" r=".25"/>
<circle cx="351" cy="239.5" r=".25"/>
<circle cx="418.7" cy="237.6" r=".25"/>
<circle cx="335.7" cy="253.3" r=".25"/>
<circle cx="337.7" cy="241.2" r=".25"/>
<circle cx="337.8" cy="241.3" r=".25"/>
<circle cx="337.8" cy="241.7" r=".25"/>
<circle cx="337.8" cy="241" r=".25"/>
<circle cx="337.9" cy="241.3" r=".25"/>
<circle cx="338.3" cy="244.3" r=".25"/>
<circle cx="338.4" cy="244.1" r=".25"/>
<circle cx="338.4" cy="244.3" r=".25"/>
<circle cx="338.5" cy="244.1" r=".25"/>
<circle cx="338.5" cy="244.3" r=".25"/>
<circle cx="338.8" cy="243.4" r=".25"/>
<circle cx="338.8" cy="242.2" r=".25"/>
<circle cx="338.9" cy="241.9" r=".25"/>
<circle cx="339.2" cy="244.2" r=".25"/>
<circle cx="339.9" cy="245" r=".25"/>
<circle cx="340" cy="245" r=".25"/>
<circle cx="340" cy="240.9" r=".25"/>
<circle cx="340.2" cy="244.5" r=".25"/>
<circle cx="340.2" cy="244.8" r=".25"/>
<circle cx="340.4" cy="245" r=".25"/>
<circle cx="340.4" cy="241.7" r=".25"/>
<circle cx="340.4" cy="244.7" r=".25"/>
<circle cx="340.5" cy="240.4" r=".25"/>
<circle cx="340.5" cy="241.5" r=".25"/>
<circle cx="340.6" cy="244.9" r=".25"/>
<circle cx="340.7" cy="242.6" r=".25"/>
<circle cx="340.9" cy="241" r=".25"/>
<circle cx="341.1" cy="240.5" r=".25"/>
<circle cx="341.3" cy="242.9" r=".25"/>
<circle cx="341.4" cy="242.7" r=".25"/>
<circle cx="346.4" cy="247" r=".25"/>
<circle cx="352.1" cy="240.1" r=".25"/>
<circle cx="352.1" cy="240.3" r=".25"/>
<circle cx="352.2" cy="240.2" r=".25"/>
<circle cx="444" cy="268.4" r=".25"/>
</g>
<!-- layer: Visible Narrow (ISO) -->
<g fill="#000">
<circle cx="214.1" cy="109" r=".19"/>
<circle cx="214.4" cy="110.5" r=".19"/>
<circle cx="211.8" cy="166" r=".19"/>
<circle cx="357.4" cy="179.9" r=".19"/>
<circle cx="357.5" cy="179.9" r=".19"/>
<circle cx="353.1" cy="180.8" r=".19"/>
<circle cx="354.5" cy="183.8" r=".19"/>
<circle cx="354.9" cy="181.3" r=".19"/>
<circle cx="355" cy="185.2" r=".19"/>
<circle cx="355.1" cy="185" r=".19"/>
<circle cx="355.2" cy="181" r=".19"/>
<circle cx="355.7" cy="180.4" r=".19"/>
<circle cx="356.2" cy="181.1" r=".19"/>
<circle cx="356.8" cy="183.6" r=".19"/>
<circle cx="356.9" cy="183.4" r=".19"/>
<circle cx="357.1" cy="182.5" r=".19"/>
<circle cx="339.8" cy="239.8" r=".19"/>
<circle cx="337.9" cy="240.6" r=".19"/>
<circle cx="338.7" cy="244.6" r=".19"/>
<circle cx="339.2" cy="243.8" r=".19"/>
<circle cx="340" cy="241" r=".19"/>
<circle cx="340.2" cy="241.7" r=".19"/>
<circle cx="340.7" cy="240" r=".19"/>
<circle cx="341.4" cy="241.1" r=".19"/>
<circle cx="341.5" cy="241.2" r=".19"/>
<circle cx="341.6" cy="243.5" r=".19"/>
<circle cx="341.6" cy="243.4" r=".19"/>
</g>
<!-- layer: Border (ISO) -->
<g fill="none" stroke="#000" stroke-width=".7">
<path d="M74.2 6.3v3.8M148.5 6.3v3.8M222.8 6.3v3.8M297 .2v9.9l-2.9-4.9h5.8l-2.9 4.9 2.9-4.9M371.2 6.3v3.8M445.5 6.3v3.8M519.7 6.3v3.8M6.1 70.1h3.9M584 70.1h3.9M6.1 140.2h3.9M584 140.2h3.9M0 210.2h10l-5-3v5.8l5-2.8-5 2.8"/>
<path d="M594 210.2h-10l5-3v5.8l-5-2.8 5 2.8M6.1 280.1h3.9M584 280.1h3.9M6.1 350.2h3.9M584 350.2h3.9M10 410.2v-400.1h574v400.1h-574h574M74.2 410.2v3.9M148.5 410.2v3.9M222.8 410.2v3.9M299.9 415.1l-2.9-4.9 2.9 4.9h-5.8l2.9-4.9v10M371.2 410.2v3.9M445.5 410.2v3.9"/>
<path d="M519.7 410.2v3.9"/>
</g>
<!-- layer: Title (ISO) -->
<g fill="none" stroke="#000" stroke-width=".51">
<path d="M394 354.9h190v55.3h-190zM448.6 354.9v55.3M474.6 354.9v38.3M492.8 354.9v55.3M546.4 354.9v6.8M394 376.2h98.8M394 371.9h190M401.8 371.9v38.3M427.8 371.9v38.3M440.8 371.9v38.3M459 371.9v17M492.8 361.7h91.2"/>
<path d="M394 380.4h98.8M394 384.7h98.8M394 388.9h98.8M394 393.2h190M394 397.4h54.6M568.2 393.2v12.7M394 405.9h190M394 401.7h54.6M538.4 405.9v4.3M568.2 401.7h15.8"/>
</g>
<!-- layer: Symbol (ISO) -->
<g fill="none" stroke="#000" stroke-width=".42">
<path d="M200.9 68.7h-19l-49.9 13.4M132 82.1l2.2-1.1 .3 1zM281.7 109.6h-30l-43.9 22.2M207.8 131.8l1.9-1.5 .5 .9zM356.2 130.9h-24.2l-27.8 21.3M376.2 138.7h-44.1l-27.9 20.8M305.9 157.6l.7 .7-2.4 1.2zM305.9 150.3l.6 .7-2.3 1.2zM363.7 158.8h-31.5l-29.9 21.2M366.7 148.6h-35.4l-27.1 20.2M304.1 178.2l.6 .8-2.4 1zM305.9 166.9l.7 .8-2.4 1.1z"/>
<path d="M458.7 167.5h-49.1l-49 14.7M176.4 197.2h58.5l33.5 2.6M265.9 199.2l2.5 .6-2.5 .3zM360.6 182.2l2.2-1.2 .3 .9zM367 195.1l2.2-1.4 .3 1zM461 180.8h-52.9l-41.1 14.3M461.8 197h-18.2l-50.6 30.4M203.8 215.4h31.8l31 3.1M221.9 205.5a496.9 496.9 0 0 1 43 1.2M262.4 206.2l2.5 .5-2.5 .4zM264.1 217.7l2.5 .8-2.6 .2zM393 227.4l1.9-1.7 .5 .8z"/>
<path d="M347.2 243.2l1 2.4-.9 .3zM347.2 243.2l6.2 30.3h56.4M443.5 267.9l2.5-.6 .1 1zM494.3 266.2a321.4 321.4 0 0 0-50.8 1.7"/>
</g>
<g fill="#000">
<path d="M132 82.1l2.2-1.1 .3 1zM207.8 131.8l1.9-1.5 .5 .9zM305.9 157.6l.7 .7-2.4 1.2zM305.9 150.3l.6 .7-2.3 1.2zM304.1 178.2l.6 .8-2.4 1zM305.9 166.9l.7 .8-2.4 1.1zM360.6 182.2l2.2-1.2 .3 .9zM367 195.1l2.2-1.4 .3 1zM262.4 206.2l2.5 .5-2.5 .4zM264.1 217.7l2.5 .8-2.6 .2zM265.9 199.2l2.5 .6-2.5 .3zM393 227.4l1.9-1.7 .5 .8z"/>
<path d="M347.2 243.2l1 2.4-.9 .3zM443.5 267.9l2.5-.6 .1 1z"/>
</g>
<g font-size="7.7">
<text x="493.8" y="401.3">Hub_AssemblyM2_Drawin</text>
<text x="570.3" y="401.3">g1</text>
</g>
<g font-size="5.4">
<text x="35.9" y="9.8">8</text>
<text x="110.2" y="9.8">7</text>
<text x="184.4" y="9.8">6</text>
<text x="258.6" y="9.8">5</text>
<text x="332.7" y="9.8">4</text>
<text x="407.2" y="9.8">3</text>
<text x="481.4" y="9.8">2</text>
<text x="556" y="9.8">1</text>
<text x="6.6" y="36.9">F</text>
<text x="584.9" y="36.9">F</text>
<text x="184.4" y="67.4">Rotor 2</text>
<text x="6.6" y="106.9">E</text>
<text x="584.9" y="106.9">E</text>
<text x="254.1" y="108.2">Wire Channel</text>
<text x="334.5" y="129.6">Hub Cover</text>
<text x="334.6" y="137.4">Microcontroller Hub</text>
<text x="333.8" y="147.2">Electronics Hub</text>
<text x="334.6" y="157.5">Interface Hub</text>
<text x="412.2" y="166.2">Top Tip-thrust Motor</text>
<text x="6.5" y="176.9">D</text>
<text x="410.7" y="179.6">Tip-thrust Motor Pylon</text>
<text x="584.8" y="176.9">D</text>
<text x="176.4" y="195.9">Hall Effect Sensor Holder</text>
<text x="446.1" y="195.7">Rotor 1</text>
<text x="221.9" y="204.2">Body</text>
<text x="203.8" y="214.2">Threaded Rod</text>
<text x="6.6" y="246.9">C</text>
<text x="584.9" y="246.9">C</text>
<text x="468.4" y="264.9">Rotor Shaft</text>
<text x="355.9" y="272.2">Bottom Tip-thrust Motor</text>
<text x="6.5" y="316.9">B</text>
<text x="584.8" y="316.9">B</text>
<text x="6.3" y="386.9">A</text>
<text x="584.6" y="386.9">A</text>
<text x="35.9" y="414.1">8</text>
<text x="110.2" y="414.1">7</text>
<text x="184.4" y="414.1">6</text>
<text x="258.6" y="414.1">5</text>
<text x="332.7" y="414.1">4</text>
<text x="407.2" y="414.1">3</text>
<text x="481.4" y="414.1">2</text>
<text x="556" y="414.1">1</text>
</g>
<text font-size="3.9" x="574.1" y="405.1">A2</text>
<g font-size="3">
<text x="464" y="375.1">Date</text>
<text x="480.6" y="375.1">Name</text>
<text x="460" y="379.4">10/4/2024</text>
<text x="475.6" y="378.8">Rayde Kruger</text>
</g>
<g font-size="2.3">
<text x="449.6" y="379.4">Drawn</text>
<text x="449.6" y="383.6">Checked</text>
<text x="449.6" y="387.9">Standard</text>
<text x="395.4" y="408.8">State</text>
<text x="411.1" y="408.5">Changes</text>
<text x="432.2" y="408.8">Date</text>
<text x="442.4" y="408.8">Name</text>
</g>
</svg>
